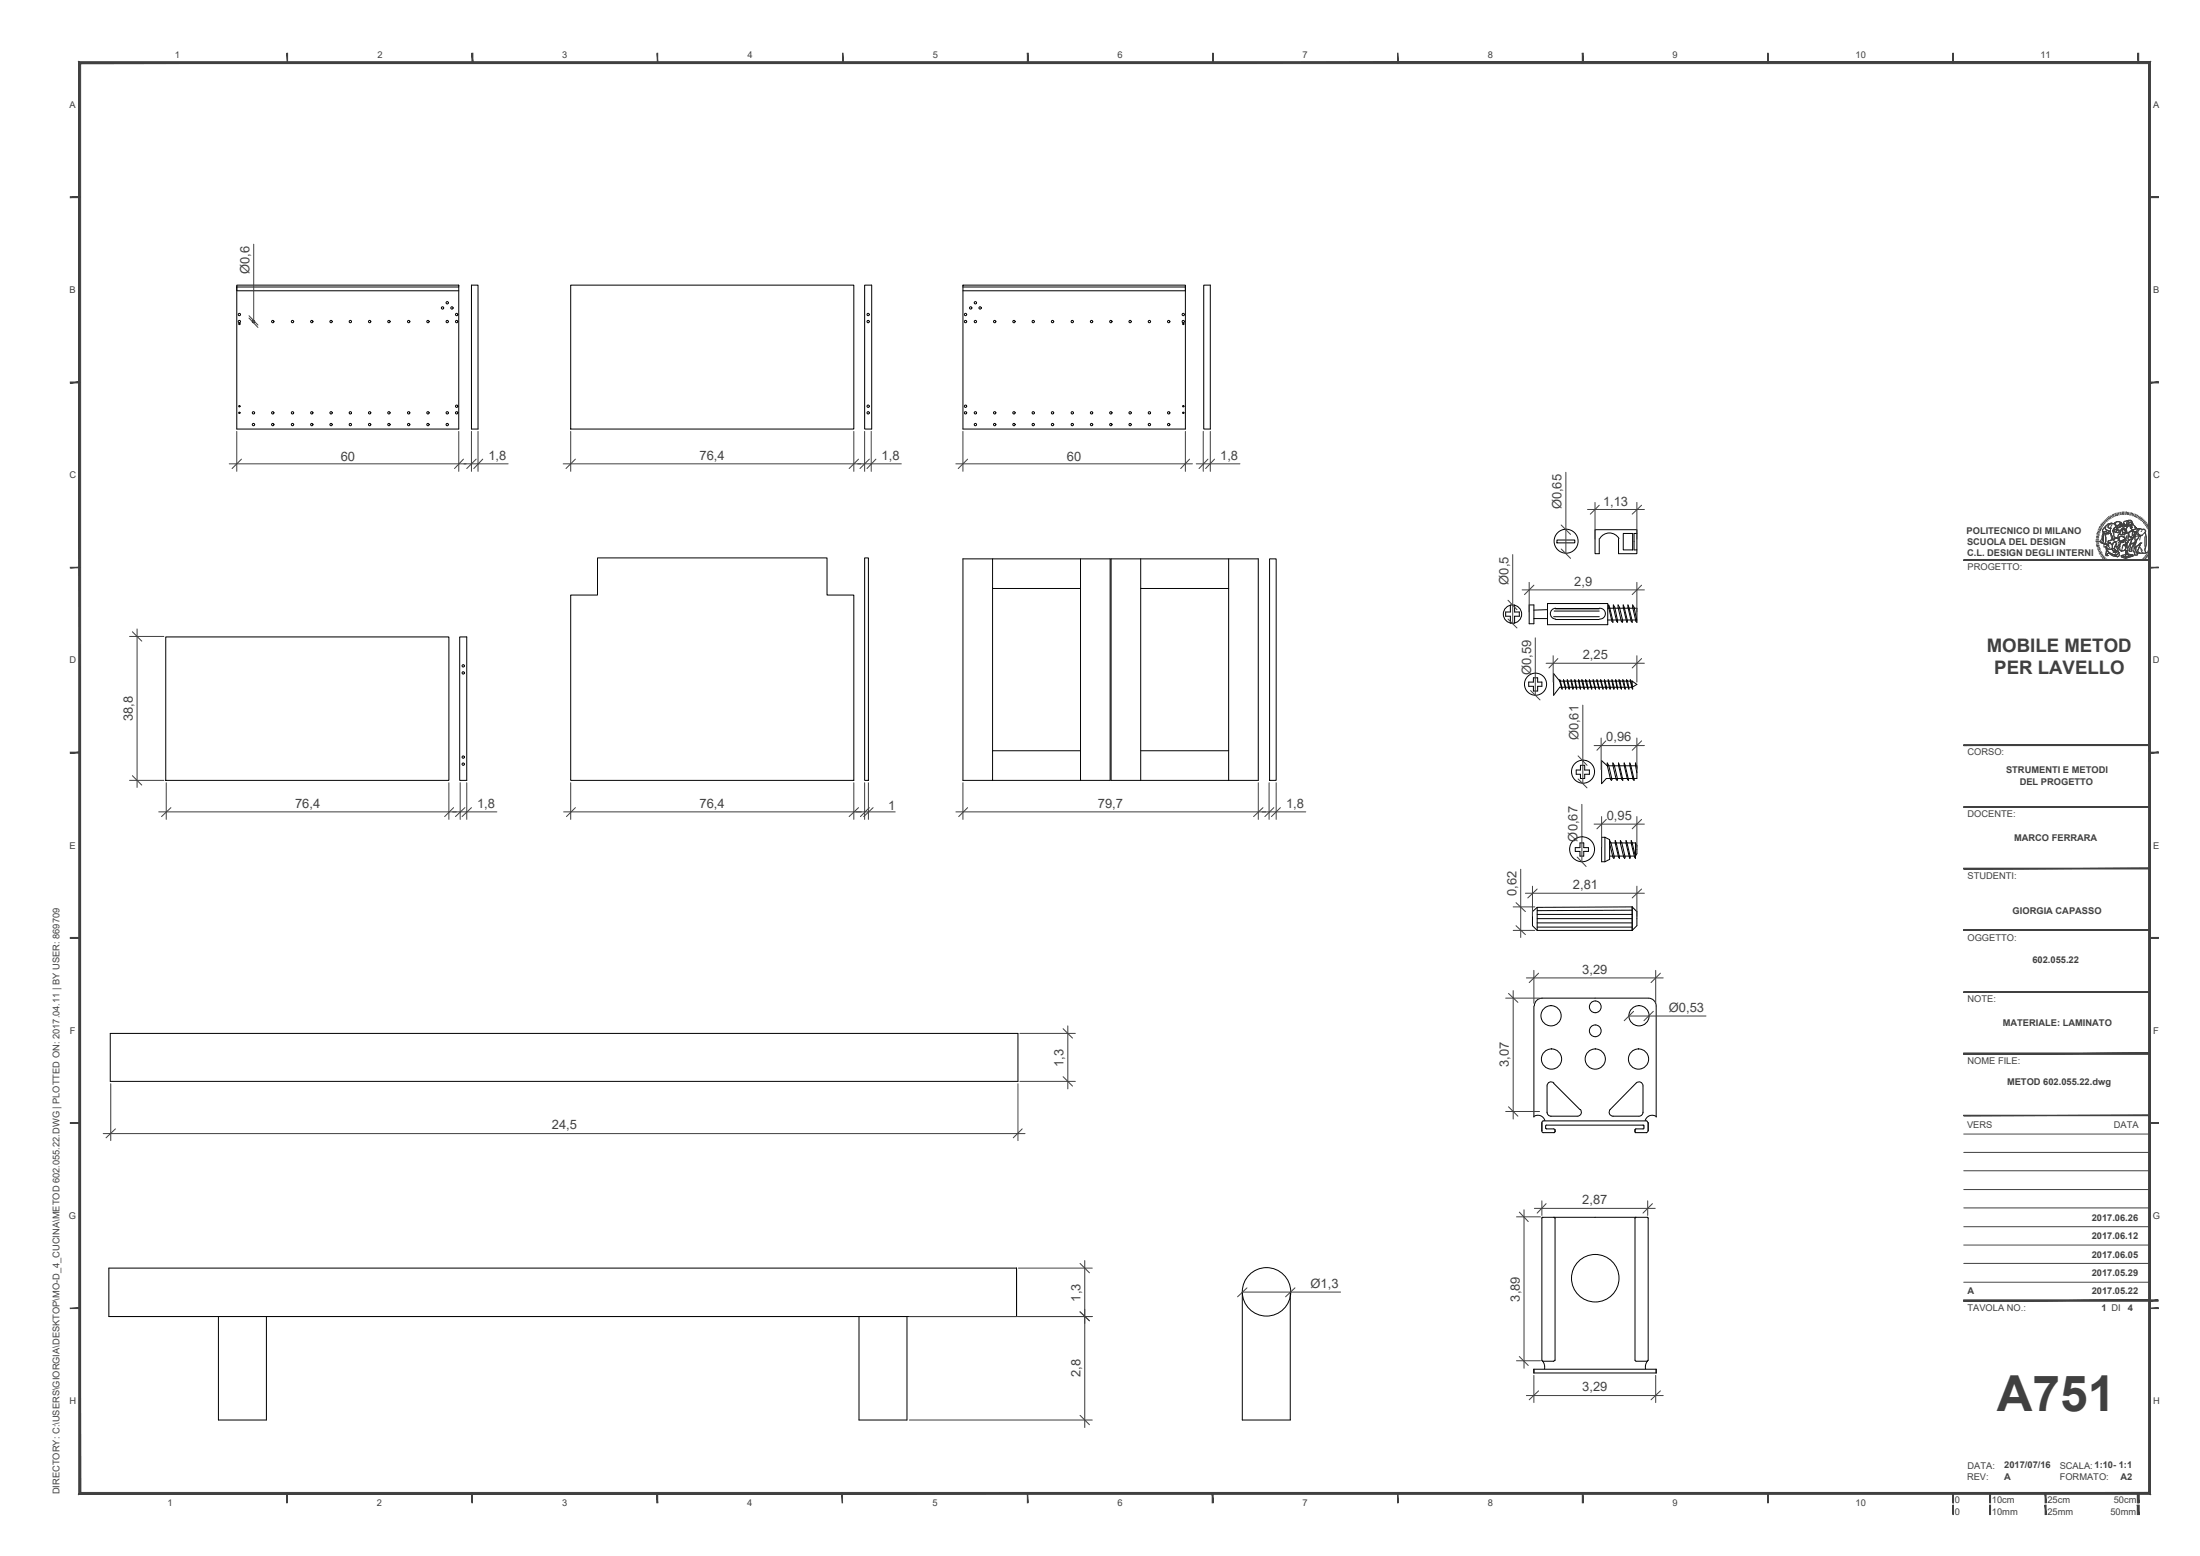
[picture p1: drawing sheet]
<svg xmlns="http://www.w3.org/2000/svg" width="594mm" height="420mm" viewBox="0 0 594 420" stroke-linecap="round" stroke-linejoin="round" font-family="sans-serif">
<!-- layer: 0 -->
<g fill="none" stroke="#000" stroke-width=".27">
<path d="M63.9 77h60v38.9h-60zM63.9 77.5h60M63.9 78.5h60M63.9 77.2v1.2M123.9 77v.2M127.3 77h1.8v38.9h-1.8zM154.1 77h76.5v38.9h-76.5zM233.5 77h1.9v38.9h-1.9zM260 77h60.1v38.9h-60.1zM260 77.5h60.1M260 78.5h60.1M260 77v.2"/>
<path d="M320.1 77.2v1.2M325 77h1.8v38.9h-1.8zM161.3 150.7h62v10h7.3v50h-76.5v-50h7.2zM233.5 150.7h1v60h-1zM260 150.9h39.8v59.8h-39.8zM268 158.9h23.8M268 150.9v59.8M291.8 150.9v59.8M300 150.9h39.8v59.8h-39.8zM308 158.9h23.8M308 150.9v59.8M331.8 150.9v59.8"/>
<path d="M342.8 150.9h1.8v59.8h-1.8zM44.8 172h76.4v38.7h-76.4zM124.1 172h1.9v38.7h-1.9zM268 202.7h23.8M308 202.7h23.8"/>
</g>
<!-- layer: costr -->
<g fill="none" stroke="#000" stroke-width=".27">
<path d="M29.8 279h245.1v13h-245.1zM29.4 342.4h245.1v13.1h-245.1zM59 355.5v27.9h12.9v-27.9M232 355.5v27.9h12.9v-27.9M335.5 348.9v34.5h12.9v-34.5"/>
<circle cx="64.6" cy="86.8" r=".32"/>
<circle cx="64.6" cy="84.9" r=".32"/>
<circle cx="64.6" cy="87.5" r=".19"/>
<circle cx="68.4" cy="86.8" r=".32"/>
<circle cx="73.7" cy="86.8" r=".32"/>
<circle cx="79" cy="86.8" r=".32"/>
<circle cx="84.2" cy="86.8" r=".32"/>
<circle cx="89.4" cy="86.8" r=".32"/>
<circle cx="94.6" cy="86.8" r=".32"/>
<circle cx="99.8" cy="86.8" r=".32"/>
<circle cx="105" cy="86.8" r=".32"/>
<circle cx="110.4" cy="86.8" r=".32"/>
<circle cx="115.6" cy="86.8" r=".32"/>
<circle cx="119.5" cy="83.1" r=".32"/>
<circle cx="120.8" cy="81.8" r=".32"/>
<circle cx="120.8" cy="86.8" r=".32"/>
<circle cx="122" cy="83.1" r=".32"/>
<circle cx="123.3" cy="86.8" r=".32"/>
<circle cx="123.3" cy="84.9" r=".32"/>
<circle cx="234.4" cy="86.8" r=".32"/>
<circle cx="234.4" cy="84.9" r=".32"/>
<circle cx="260.7" cy="86.8" r=".32"/>
<circle cx="260.7" cy="84.9" r=".32"/>
<circle cx="262.1" cy="83.1" r=".32"/>
<circle cx="263.4" cy="81.8" r=".32"/>
<circle cx="263.4" cy="86.8" r=".32"/>
<circle cx="264.7" cy="83.1" r=".32"/>
<circle cx="268.6" cy="86.8" r=".32"/>
<circle cx="273.8" cy="86.8" r=".32"/>
<circle cx="279" cy="86.8" r=".32"/>
<circle cx="284.2" cy="86.8" r=".32"/>
<circle cx="289.6" cy="86.8" r=".32"/>
<circle cx="294.8" cy="86.8" r=".32"/>
<circle cx="300" cy="86.8" r=".32"/>
<circle cx="305.2" cy="86.8" r=".32"/>
<circle cx="310.4" cy="86.8" r=".32"/>
<circle cx="315.6" cy="86.8" r=".32"/>
<circle cx="319.5" cy="86.8" r=".32"/>
<circle cx="319.5" cy="84.9" r=".32"/>
<circle cx="319.5" cy="87.5" r=".19"/>
<circle cx="64.6" cy="109.7" r=".19"/>
<circle cx="64.6" cy="111.5" r=".19"/>
<circle cx="68.4" cy="114.6" r=".32"/>
<circle cx="68.4" cy="111.5" r=".32"/>
<circle cx="73.7" cy="111.5" r=".32"/>
<circle cx="73.7" cy="114.6" r=".32"/>
<circle cx="79" cy="114.6" r=".32"/>
<circle cx="79" cy="111.5" r=".32"/>
<circle cx="84.2" cy="111.5" r=".32"/>
<circle cx="84.2" cy="114.6" r=".32"/>
<circle cx="89.4" cy="114.6" r=".32"/>
<circle cx="89.4" cy="111.5" r=".32"/>
<circle cx="94.6" cy="111.5" r=".32"/>
<circle cx="94.6" cy="114.6" r=".32"/>
<circle cx="99.8" cy="114.6" r=".32"/>
<circle cx="99.8" cy="111.5" r=".32"/>
<circle cx="105" cy="111.5" r=".32"/>
<circle cx="105" cy="114.6" r=".32"/>
<circle cx="110.4" cy="111.5" r=".32"/>
<circle cx="110.4" cy="114.6" r=".32"/>
<circle cx="115.6" cy="111.5" r=".32"/>
<circle cx="115.6" cy="114.6" r=".32"/>
<circle cx="120.8" cy="114.6" r=".32"/>
<circle cx="120.8" cy="111.5" r=".32"/>
<circle cx="123.3" cy="111.5" r=".32"/>
<circle cx="123.3" cy="109.7" r=".32"/>
<circle cx="234.4" cy="111.5" r=".32"/>
<circle cx="234.4" cy="109.7" r=".32"/>
<circle cx="260.7" cy="109.7" r=".32"/>
<circle cx="260.7" cy="111.5" r=".32"/>
<circle cx="263.4" cy="114.6" r=".32"/>
<circle cx="263.4" cy="111.5" r=".32"/>
<circle cx="268.6" cy="114.6" r=".32"/>
<circle cx="268.6" cy="111.5" r=".32"/>
<circle cx="273.8" cy="114.6" r=".32"/>
<circle cx="273.8" cy="111.5" r=".32"/>
<circle cx="279" cy="114.6" r=".32"/>
<circle cx="279" cy="111.5" r=".32"/>
<circle cx="284.2" cy="114.6" r=".32"/>
<circle cx="284.2" cy="111.5" r=".32"/>
<circle cx="289.6" cy="114.6" r=".32"/>
<circle cx="289.6" cy="111.5" r=".32"/>
<circle cx="294.8" cy="111.5" r=".32"/>
<circle cx="294.8" cy="114.6" r=".32"/>
<circle cx="300" cy="114.6" r=".32"/>
<circle cx="300" cy="111.5" r=".32"/>
<circle cx="305.2" cy="114.6" r=".32"/>
<circle cx="305.2" cy="111.5" r=".32"/>
<circle cx="310.4" cy="114.6" r=".32"/>
<circle cx="310.4" cy="111.5" r=".32"/>
<circle cx="315.6" cy="114.6" r=".32"/>
<circle cx="315.6" cy="111.5" r=".32"/>
<circle cx="319.5" cy="109.7" r=".19"/>
<circle cx="319.5" cy="111.5" r=".19"/>
<circle cx="125.1" cy="179.8" r=".32"/>
<circle cx="125.1" cy="181.7" r=".32"/>
<circle cx="125.1" cy="206.3" r=".32"/>
<circle cx="125.1" cy="204.4" r=".32"/>
<circle cx="342" cy="348.8" r="6.5"/>
</g>
<!-- layer: viti -->
<g fill="none" stroke="#000" stroke-width=".27">
<path d="M420.4 145.8h4.9v.8h-4.9zM431.9 145.4v4.1h-1.2v-6.5h11.3v6.5h-4.9v-4.1M432 145.4a2.98 2.98 0 0 1 5.2 0M438.3 144h2.6v4.5h-2.6zM442 144h-.7v4.5h.7M407.9 163.4v1.9h-1.3v1.1h1.3v1.9M409 163.4v1.9h1.3v1.1h-1.3v1.9M412.9 163.4h1.3v5h-1.3zM414.2 167h3.7M417.9 163h16.2v5.7h-16.2zM417.9 164.6l-3.7 .1M419.5 166.5h12.4"/>
<path d="M419.7 165h12.2M420 167.3h11.9M420 164.4h11.9M420.1 164.2a1.46 1.46 0 0 0-1.5 1.5 1.46 1.46 0 0 0 1.5 1.5M431.8 164.3a1.46 1.46 0 0 1 1.7 1.3 1.46 1.46 0 0 1-1.6 1.6M434.1 164.2h7.9v3.2h-7.9M434.4 163.4l1.1 4.6-.2-.2zM435.7 163.4l.3 .6 .8 4-.2-.2zM436.9 163.4l.4 .6 .9 3.7-.1 .3-.3-.2zM438.3 163.4l1.2 4.3-.2 .3zM439.6 163.4l1.1 4.6-.2-.2zM440.9 163.4l.4 .6 .7 4-.2-.2z"/>
<path d="M412.8 184.2h1.3v-1.2h1.1v1.2h1.2v1.1h-1.2v1.3h-1.1v-1.3h-1.3zM421.2 183.9l-1.7-2v5.8l1.7-2.1h19.5M421.2 183.9h19.5M421.2 183.5l.6 2.6zM422.2 183.5l.6 2.3-.1 .3zM423.2 183.5l.7 2.3-.2 .3zM424.2 183.5l.7 2.3-.2 .3zM425.3 183.5l.5 2.6zM426.3 183.5l.5 2.6zM427.2 183.5l.2 .3 .4 2.3zM428.2 183.5l.2 .3 .4 2.3zM429.2 183.5l.6 2.6z"/>
<path d="M430.2 183.5l.6 2.6zM431.2 183.5l.7 2.6zM432.2 183.5l.7 2.6zM433.3 183.5l.6 2.3-.1 .3zM434.3 183.5l.6 2.3-.1 .3zM435.3 183.5l.6 2.3-.1 .3zM436.3 183.5l.5 2.6zM437.2 183.5l.2 .3 .4 2.3zM438.2 183.5l.3 .3 .3 2.3zM439.2 183.5l.3 .3 .4 2.3zM440.2 183.5l.7 2.6zM440.7 183.9v1.7"/>
<path d="M440.7 183.9l1.3 .9-1.3 .8M426.8 206.7h1.1v1.2h1.3v1.2h-1.3v1.1h-1.1v-1.1h-1.2v-1.2h1.2zM432.5 205.4l1.5 1.4h8v3.4h-8.2l-1.3 1.4zM434 206l.4 .7 .9 3.8-.1 .2-.3-.2zM435.5 206l.4 .7 .9 3.8-.1 .2-.3-.2zM437.1 206l1.1 4.7-.2-.2zM438.6 206l1.1 4.7-.2-.2zM440.1 206l1.2 4.7-.3-.2zM442 207.4l-.4-1.4 .4 2.7M425.4 228.9h1.2v-1.3h1.1v1.3h1.2v1h-1.2v1.3h-1.1v-1.3h-1.2zM433.4 226.1h-.9v6.6h.9M433.4 226.1v6.6"/>
<path d="M433.4 226.1l1.3 .6v5.4l-1.3 .6M434.7 231.2h6.9M434.7 227.6h6.9M434.7 227l.3 .6 .9 3.8-.1 .4-.3-.4-.8-3.7M436.2 227l1.1 4.8-.2-.4-.9-3.7zM437.6 227l.4 .6 .8 3.8-.1 .4-.2-.4-.9-3.7zM439.1 227l1.1 4.4-.1 .4-1-4.1zM440.5 227l1.1 4.8-.2-.4-.9-3.7zM441.6 227.6l.4 .6v2.3l-.4 .7M441.6 227.6v3.6M415.1 251.2h25.6M415.1 250.3h25.6"/>
<path d="M415.1 249.2h25.6M415.1 248.1h25.6M415.1 246.9h25.6M415.1 245l-1.3 1.2v3.8l1.3 1.2M415.1 245v6.2M440.7 244.9l-25.6 .1M440.7 245.8l-25.6 .1M440.7 244.9v6.3M440.7 244.9l1.3 1.3v3.8l-1.3 1.2"/>
<circle cx="422.9" cy="146.1" r="3.2"/>
<circle cx="408.4" cy="165.8" r="2.48"/>
<circle cx="414.6" cy="184.7" r="2.98"/>
<circle cx="427.5" cy="208.4" r="3.1"/>
<circle cx="427.2" cy="229.3" r="3.4"/>
</g>
<!-- layer: meccanismi -->
<g fill="none" stroke="#000" stroke-width=".27">
<path d="M414.2 271.7v30M445.1 269.5h-28.7a2.1 2.1 0 0 0-2.1 2.1M445.1 269.5a2.1 2.1 0 0 1 2.1 2.1M447.2 271.7v30M417.8 293.3v7.1M419.5 292.5l7.1 7.1M419.6 292.4a1.08 1.08 0 0 0-1.2-.2 1.08 1.08 0 0 0-.6 1M426.7 299.6a1.08 1.08 0 0 1 .2 1.1 1.08 1.08 0 0 1-.9 .7M434.8 299.6a1.08 1.08 0 0 0-.2 1.1 1.08 1.08 0 0 0 1 .7M441.8 292.5l-7 7.1M441.8 292.4a1.08 1.08 0 0 1 1.2-.2 1.08 1.08 0 0 1 .7 1M443.7 293.3v7.1"/>
<path d="M414.2 301.5a1.97 1.97 0 0 1 3 1.1M416.5 302.8l28.2-.1 .4 .5v2.1l-.4 .5-3.2-.1 .1-.9h2.2l.1-1h-26.4v1h2.2l.2 .3v.5l-.1 .2h-3.2l-.2-.2zM417.8 300.3a1.08 1.08 0 0 0 1 1.1M418.8 301.4h7.1M435.5 301.4h7M443.7 300.3a1.08 1.08 0 0 1-1.1 1.1M447.2 301.5a1.97 1.97 0 0 0-2.9 1.1M419.5 328.7h.3l.1 .3v38.3l-.4 .3-3.1-.2v-38.7h28.5l.2 38.6-.3 .3h-3l-.3-.3v-38.5l.3-.1M414.2 369.7h33v1h-33zM416.6 367.5l.5 1.3v.9M444.9 367.5l-.6 1.3 .1 .9"/>
<circle cx="418.8" cy="274.3" r="2.73"/>
<circle cx="430.8" cy="271.9" r="1.59"/>
<circle cx="430.8" cy="278.3" r="1.59"/>
<circle cx="442.6" cy="274.3" r="2.73"/>
<circle cx="419" cy="286" r="2.73"/>
<circle cx="430.8" cy="286" r="2.73"/>
<circle cx="442.5" cy="286" r="2.73"/>
<circle cx="430.8" cy="345.2" r="6.4"/>
</g>
<!-- layer: G-ANNO-LOGO -->
<g fill="none" stroke="#404040" stroke-width=".27">
<path d="M568.9 140l.4 .5M569.1 139.7l.4 .5M569.4 139.5l.4 .6M569.8 139.3l.2 .7M570 139.2l.4 .5M570.4 139l.3 .6M570.7 138.8l.2 .7M571 138.7l.3 .6M571.3 138.6l.3 .6M571.7 138.5l.1 .7M572.1 138.5l.1 .6M572.4 138.3l.2 .7"/>
<path d="M572.7 138.3l.1 .7M573.1 138.2l.1 .8M573.5 138.2v.8M573.8 138.2v.8M574.2 138.2l-.1 .8M574.5 138.3v.7M574.9 138.3l-.2 .7M575.2 138.5l-.1 .6M575.6 138.5l-.2 .6M575.9 138.6l-.2 .6M576.3 138.7l-.3 .6M576.6 138.8l-.2 .7"/>
<path d="M576.9 139l-.3 .6M577.3 139.1l-.4 .6M577.5 139.3l-.2 .6M577.9 139.5l-.4 .6M578.2 139.7l-.4 .5M578.4 139.9l-.4 .6M566 145.8h.7M566 146.2h.7M566.1 144.8l.6 .1M566.1 145.2h.6M566.1 145.6h.6M566.1 146.6h.6"/>
<path d="M566.2 144l.7 .3M566.2 144.4l.7 .2M566.3 143.8l.7 .1M566.5 143.4l.6 .3M566.6 143l.6 .3M566.7 142.8l.7 .2M566.7 146.8l-.6 .2M566.9 142.4l.6 .4M566.9 147.2l-.8 .1M566.9 147.5l-.7 .1M567 142.1l.6 .3M567 147.9l-.7 .1"/>
<path d="M567.1 148.1l-.6 .3M567.1 148.4l-.5 .2M567.2 141.8l.5 .3M567.2 148.7l-.5 .3M567.4 146.6h.1M567.4 141.5l.6 .4M567.5 149l-.6 .4M567.6 141.3l.5 .3M567.6 149.3l-.6 .3M567.7 149.6l-.5 .3M567.9 143.5h.1M567.9 143.5l.1 .4"/>
<path d="M567.9 141l.5 .4M567.9 149.9l-.5 .4M568 143.9l-.1-.4h.7a.8 .8 0 0 0 1.3-.1v.6M568 143.9l.1 .1M568.1 144h1.8M568.1 144h.1M568.1 144l-.1-.1-.3 .3-.1 .6a1.49 1.49 0 0 1-.6 1.4l.7 .5M568.1 144l-.4 .8v1.2l-.3 .6M568.1 146.8h.1M568.1 146.8l.4 .2M568.1 140.7l.4 .4M568.1 150.1l-.5 .4"/>
<path d="M568.3 142.4l.2-.1a.76 .76 0 0 0 .9 1l.4 .1a.67 .67 0 0 1-1.2 .1l-.5 .2a.59 .59 0 0 1-.4-.7 .59 .59 0 0 1 .6-.5zM568.4 144h.4l-.3 .7 .1 2.1-.2 .2a.44 .44 0 0 1-.5-.3 .44 .44 0 0 1 .1-.5 2.29 2.29 0 0 1 .3-2zM568.4 144h.1M568.4 144a2.01 2.01 0 0 0-.4 2.1l-.3 .6 .4 .1M568.4 140.5l.4 .4M568.4 150.4l-.7 .4M568.5 142.3h.1M568.5 147.6l.3 .4M568.5 147.6h.1M568.5 150.7l-.5 .3M568.6 146.8l.5 .3M568.6 146.8h.1"/>
<path d="M568.6 147.6l.2 .4M568.6 140.2l.4 .5M568.8 150h.2M568.8 150h.1M568.8 148l.2 .2 1 .2 .4-.3 .4 1M568.8 148l.1 .6M568.8 148h.1M568.8 148l.2 .2 1 .2 .4-.3M568.8 144.2l-.3 .5 .1 2.1M568.8 150.9l-.5 .4M568.9 148.6l-.3 .8 .2 .6M568.9 148.6h.1"/>
<path d="M568.9 148.6l.6 .7 1.5 .6M568.9 148.6l.6 .7 2.1 .8M569 150h.1M569 151l-.5 .5M569.1 147.1h.1M569.1 147.1l.2 .2M569.1 147.1l-.2-.1a.5 .5 0 0 0-.7 0 .5 .5 0 0 0 .1 .7h.1a.67 .67 0 0 1 1-.2l.4 .5M569.3 147.3l-.8 .3M569.3 147.3h.1M569.3 151.3l-.5 .5M569.4 146.7h.1M569.4 146.7l-.3 .4"/>
<path d="M569.5 151.5l-.4 .5M569.7 146.5l.7 .7 .1-.2a.54 .54 0 0 1 .5-.5 .54 .54 0 0 1 .6 .2v.4h-.3l-.1 .4M569.7 146.5h.1M569.7 146.5l-.3 .2M569.7 146.5l-.6 .6M569.7 146.5l.7 .6v1M569.7 146.5l.7 .6M569.8 151.7l-.4 .6M569.9 142.6a2.62 2.62 0 0 0 .5 2.3l.1 .8M569.9 142.6h.1M569.9 144h-1.1l-.2 .3v2.5M569.9 144h.1"/>
<path d="M569.9 144l.6 1.3a.68 .68 0 0 1-.8 .7 .43 .43 0 0 0-.4 .2 .43 .43 0 0 0 .1 .5M570 144.4l.3 1.4M570 151.9l-.3 .5M570.3 141.6a3.3 3.3 0 0 0 .2 3.6 .37 .37 0 0 0-.1 .5 .37 .37 0 0 0 .5 .1v-.4M570.3 152l-.3 .6M570.4 148.1a1.7 1.7 0 0 1 .5-1.6 .42 .42 0 0 1 .5 .1 .42 .42 0 0 1 0 .5l-.6 1.1h.2l.7 .7M570.4 148.1l.4 1M570.4 148.1h.1M570.4 145.7l-.5 .3a.46 .46 0 0 0-.6 .1 .46 .46 0 0 0 .1 .6M570.5 145.7l-.6 .3a.46 .46 0 0 0-.6 .1 .46 .46 0 0 0 .1 .6M570.5 145.7h.1M570.5 143.3h.1"/>
<path d="M570.5 141.4a.87 .87 0 0 0-.9 .2 .87 .87 0 0 0-.2 .9l.5 .1M570.5 141.4h.1M570.5 141.4a.71 .71 0 0 1 .8 .6 .71 .71 0 0 1-.5 .8l-.3 .5M570.5 143.3l.3 1.4 .6 .6M570.5 141.4h-.1a1.77 1.77 0 0 0-1.8 .6l-.1 .1a.81 .81 0 0 0 .1 .9 .81 .81 0 0 0 .8 .3l.4 .2 .1-.1v-.8M570.5 141.4h-.1a1.77 1.77 0 0 0-1.8 .6 .77 .77 0 0 0-.1 .9 .77 .77 0 0 0 .9 .4l.4 .1a.67 .67 0 0 1-1.2 .1l-.5 .2-.2-.3a.45 .45 0 0 1-.1-.4 .45 .45 0 0 1 .3-.4l.4-.3M570.7 152.2l-.4 .6M570.8 149.1h.1M570.8 143.2l.4 .6h.5M570.9 141.4a1.3 1.3 0 0 1 2.2 .1l-.3 .3-.4-.3M570.9 141.4l.3 .4 .6 .1M570.9 141.4h.1"/>
<path d="M570.9 145.4v.4l-.4-.1M570.9 145.4h.1M570.9 152.3l-.2 .6M571 149h.1M571 149l-.2 .1M571 149.9h.1M571 148.7l.2 .6M571 148.7h.1M571 148.7l.4 .6-.1-.6 .4 .2M571 141.3l-.1 .1M571 141.3h.1M571 141.3a1.16 1.16 0 0 1 2 .2l-.2 .3-.4-.3-.1 .1"/>
<path d="M571 149l.2 .3M571.2 142.4h.1M571.2 145.3l-.3 .1M571.2 145.3h.1M571.2 145.3h.2M571.2 147.5l.4 .1M571.2 147.5h.1M571.2 149.3h.1M571.2 142.4l-.4 .2-.3 .7M571.2 147.5l-.4 .7h.2l.7 .7M571.2 152.4l-.3 .7M571.4 145.3h.1"/>
<path d="M571.4 145.3l.7 .3M571.4 149.1h.1M571.4 149.1l-.4-.4 .2 .6M571.6 143.2l.8 .1h-.2a.43 .43 0 0 1-.2 .5 .43 .43 0 0 1-.6-.1zM571.6 142.9l-.8 .3v.2l.4 .4h.5M571.6 142.9h.1M571.6 142.9l.2 .3M571.6 147.6h.1M571.6 142.9l-1.1 .4M571.6 147.6l.5 1.7M571.6 152.6l-.3 .6M571.7 143.8h.1"/>
<path d="M571.7 148.9h.1M571.7 148.9l-.4-.2 .1 .4M571.7 142.6h.1M571.7 142.6l-.1 .3M571.7 142.3l.1 .1-.4 .4M571.7 146.2l-.8 .1M571.8 141.9h.1M571.8 143.2h.1M571.8 143.2h-.2l-.2 .2v.3l.3 .1M571.8 141.9l-.6-.1v.6M571.8 142.3l-.6 .1M571.8 142.3h.1"/>
<path d="M571.8 142.3l-.1 .3M571.8 143.3h.1M571.8 145.8l.8 .5M571.8 152.7l-.1 .6M571.9 143.2h.1M571.9 143.2l-.1 .1M571.9 146.3l.3 .3-.1 .6M572.1 145.2l.5-.4 1.1 .4a.32 .32 0 0 1 .3 .3 .32 .32 0 0 1-.3 .3l-.2-.1-1.1 .6zM572.1 145.6h.1M572.1 145.6l.3 .6M572.1 147.2h.1M572.1 147.2l-.5 .4"/>
<path d="M572.1 149.3a.9 .9 0 0 1-1.1 .6M572.1 149.3h.1M572.1 149.3a.64 .64 0 0 1 0 .8 .64 .64 0 0 1-.8 .2l-1.1-.4a.68 .68 0 0 0-.6-.5 .68 .68 0 0 0-.7 .4l.2 .1-.1 .1M572.1 148.1l.7 .6M572.1 145.2v.4M572.1 145.2h.1M572.1 145.2h.1a.92 .92 0 0 1 .9-.4 .92 .92 0 0 1 .7 .6v.4l-.3-.1-1.1 .5M572.1 145.6l.1 .1a.95 .95 0 0 1 0 1.5M572.2 152.7l-.3 .6M572.2 142.3h.1M572.3 147.6l-.2 .5 .7 .8 1.2-.3M572.3 147.6h.1"/>
<path d="M572.3 141.6h.1M572.3 141.6l-.5 .3M572.3 147.5l.1 1M572.3 144.2l-.4 .4v.8M572.3 141.6l-.2 .3-.8-.1M572.3 141.8l.3 .1M572.4 146.2l.6 .4 .3-.3M572.4 141.5h.1M572.4 141.5l.4 .1M572.4 142.3h.1M572.4 142.3l-.2 .2-.4-.2-.6 .1M572.4 146.2h.1"/>
<path d="M572.4 146.2l.2 .4M572.4 141.9h.1M572.4 147l-.2 1-.4 .4M572.4 152.8l-.1 .6M572.4 141.5l-.1 .1M572.6 146.5l-.3 1.1M572.6 146.6h.1M572.6 146.6l-.3 .6h-.2M572.6 146.2l.2 .3 .5-.2M572.6 146.3h.1M572.7 141.8h.1M572.7 141.8l-.3 .5"/>
<path d="M572.7 141.6v.4l-.3 .3M572.8 150l1.3-.2a2.32 2.32 0 0 1 1.9 .1l-2 .5zM572.8 150l1.2 .4v.3M572.8 150v.4l1.2 .3M572.8 150h.1M572.8 141.6h.1M572.8 152.8l-.1 .6M572.8 141.6l-.1 .2M573 146.1l-.6 .1 .4 .3 .5-.2M573 146.1h.1M573 146.1l.6-.4-.3 .6M573 142.1a.41 .41 0 0 0 .3 .3 .41 .41 0 0 0 .4-.3"/>
<path d="M573 142.1h.1M573.1 142.8h.1a.88 .88 0 0 1 .8 .6 .88 .88 0 0 1-.3 .9h-.5l-.2-1.1zM573.1 152.8v.8M573.2 143.8h.1M573.2 141.9l.4 .1M573.2 141.9h.1M573.2 147.2l-.4 1.7 1.2-.3M573.2 146l.3 .1M573.2 146.3h.1M573.3 146.3h.1M573.3 146.1h.1M573.3 143h.1"/>
<path d="M573.3 146.2v.1M573.5 141.5l.5 .3v.3M573.5 141.5h.1M573.5 141.9h.1M573.5 141.9h.2v.2M573.5 141.5l-.3 .1v.3M573.5 143l-.3 .2M573.5 152.9v.7M573.5 141.9l.1 .1M573.6 147.1h.1M573.6 147.1v.2h.5l-.1 .4 .2-.2M573.6 142h-.9l.3 .1"/>
<path d="M573.6 142h.1M573.6 142h-.9l.3 .1a.41 .41 0 0 0 .3 .3 .41 .41 0 0 0 .4-.3M573.6 147.1v.2h.4M573.6 145.8l-.3 .5M573.6 142.9l.2 .1-.1 .3M573.6 144.3v.8M573.7 142.1h.1M573.7 142.1h.3M573.7 142.8l.4 .4v.3a.28 .28 0 0 1 .1 .4 .28 .28 0 0 1-.4 .1v-.2M573.7 142.8h.1M573.7 142.8a.79 .79 0 0 0-.8 0 .79 .79 0 0 0-.3 .9l-.3 .3 .1 .2a.43 .43 0 0 0 .6 .2 .43 .43 0 0 0 .2-.6M573.7 152.9v.7"/>
<path d="M573.7 143.4h.1M573.8 144l-.1 .3-1.4-.1a1.16 1.16 0 0 0-.2 1.4l.5-.8h.6l.5 .3 .3 .6-.4 .1-.3 .5M573.8 144h.1M573.8 144h.3M573.8 143.2v.8M573.8 143.2h.1M573.8 143.2l-.2-.3a.37 .37 0 0 0-.6-.1 .37 .37 0 0 0 .1 .6l.1 .4M573.8 143.2l.2 .5h-.8M573.8 143l-.2-.1a.37 .37 0 0 0-.6-.1 .37 .37 0 0 0 .1 .6l.1 .4M573.8 144l-.1 .3h-.5M574 148.6h.1M574 150.4l2-.5v.2l-2 .7z"/>
<path d="M574 150.5h.1M574 143.2l.1 .2M574 143.2h.1M574 142.1l.1-.1a.76 .76 0 0 1 0 1.2h-.1M574 142.1h.1M574 150.7h.1M574 147v.7l.2-.2M574 149.8l.9-.2 1.1 .3-2 .5-1.2-.4v.4l1.2 .4 2-.7v-.2M574 149.8h.1M574 142.1l.1-.1a.76 .76 0 0 1 0 1.2v.1M574 150.4v.3M574 149.8l-1.2 .2"/>
<path d="M574.1 144h.1M574.1 146.6h.1M574.1 146.6l-.3 .6-.2-.1M574.1 149.3h.1M574.1 143.4v.3M574.1 143.4h.1M574.1 143.4a.71 .71 0 0 0-.6-.6 .71 .71 0 0 0-.8 .5l-.4 .9 .8 .2 .1-.6M574.1 143.4v.6M574.1 152.8v.8M574.1 141.6l.1 .4M574.2 147.5h.1M574.2 147.5l-.4 .9 .2 .2"/>
<path d="M574.2 147l-.1 .2M574.2 144.7l-.1 1.3M574.2 143.9l.5 .1M574.4 148.6l.2 1.2-.2-.7-.4 .7zM574.4 145.8l-.4 .3v.5M574.4 148.6l.3 1.4-.3-.9-.4 1zM574.4 152.8l.1 .8M574.5 146.5h.1M574.5 146.5l-.4 .1M574.5 148.7h.1M574.5 148.7l-.1-.1-.3 .7M574.5 146.5l-.3 1"/>
<path d="M574.5 144.7l-.4 .9M574.6 140.7l-.4 .7 .3 .7-.1 .2 .2-.2v-.3M574.6 140.7h.1M574.6 140.7a.62 .62 0 0 1 .7-.2 .62 .62 0 0 1 .4 .6v.4M574.6 141.8a.51 .51 0 0 1 .6-.7l.2-.1 .2 .3-.2 .6M574.6 141.8h.1M574.6 141.8l.1 .2 .7-.1M574.6 140.7h-.6a.53 .53 0 0 0-.5 .8M574.6 141.8a.65 .65 0 0 1 .6-.8l.4 .3-.2 .6M574.7 143.8l-.6-.1v.3M574.7 143.8h.1M574.7 143.8v.5"/>
<path d="M574.7 144.3h.1M574.7 144.3l.2 .5M574.7 143.8a1.53 1.53 0 0 1 2.2 .1l-.1 .5-.5 .5a.56 .56 0 0 1-.9 .3l-.7-.6zM574.7 152.8l.2 .6M574.9 144.8h.1M574.9 144.8l-.3 .4 .3 .6M574.9 145.8h.1M574.9 145.8l-.4 .7M574.9 145.8l-.3 .3-.8 2.3 .3 .9M574.9 141.5h.1M574.9 144.8l-.3 .4 .1 .6 1.2-.2 .2-.5M575 141.8l-.1 .1"/>
<path d="M575.1 152.8l.1 .6M575.2 147h.1M575.2 146.8l.9-.1-.6 1.7 .2 .3-.1 .2-.6-.2zM575.2 141.6l.3 .2M575.4 146.7h.1M575.4 146.7h.7M575.4 142.5h.1M575.4 141.9v.6M575.4 141.9h.1M575.4 152.7l.1 .6M575.4 146.7l-.2 .3M575.4 144.9h.3"/>
<path d="M575.4 141.6v.2M575.5 142.4h.1M575.5 142.4l.4 .8M575.5 142.4l-.1 .1M575.6 143.4h.3M575.6 143.4h.1M575.6 145.7l-.4 1.1 .9-.1M575.6 145.7h.1M575.6 145.7l-.7 .1M575.6 145.7l-.4 1.3-.7 1v.7M575.6 143.4h-.4l-.5 .4M575.6 152.6l.3 .6"/>
<path d="M575.7 141.5l-.2 .9M575.7 141.5h.1M575.7 141.5h.3l.6 .6v.4M575.7 145.2h.1M575.9 143.4l.7 .1 .2 .3M575.9 143.4h.1M575.9 143.2h.1M575.9 143.2l-.3 .2M575.9 144.3l-.2 .4 .7-.4M575.9 144.3h.1M576 152.4l.3 .8M576.1 145.1l-.5 .6"/>
<path d="M576.1 145.1h.1M576.1 146.7h.1M576.1 146.7l-.6 1.5 .2 .5-.1 .2-.6-.2 .2-1.7M576.3 152.4l.2 .7M576.4 149.6h.1M576.4 144.8l-.3 .3M576.4 144.8h.1M576.4 144.7h.1M576.4 144.7l.2 .1-.1 1.8M576.4 143.7a1.02 1.02 0 0 0-1.7 .3v.3M576.4 143.7h.1M576.4 143.7v.6"/>
<path d="M576.4 144.3h.1M576.4 142.4l.5 .4M576.4 144.6l-.1 .3M576.4 143.5h.2l.3 .4M576.4 144.7v.1M576.5 146.6h.1M576.5 146.6l-.4 .1M576.5 146.6a2.22 2.22 0 0 0-.1 2.7M576.5 148l-.1 .2 .2 .2M576.6 142.5h.1M576.6 142.5l.3 .3M576.6 144.8l-.1 1.8"/>
<path d="M576.6 152.3l.3 .5M576.8 147.7v.8l-.4 1.1M576.8 147.7h.1M576.8 143.8h.1M576.8 143.8l.1-.1a.97 .97 0 0 1 .6-.9 .97 .97 0 0 1 1 .2 .51 .51 0 0 1 .8 .2 .51 .51 0 0 1-.3 .7 1.14 1.14 0 0 1-1 .8 1.14 1.14 0 0 1-1.1-.8M576.9 142.8h.1M576.9 142.8l-1 .4M576.9 143.9l-.8 1.3-.7 .1v-.2a.78 .78 0 0 1-.6-1.1 .78 .78 0 0 1 1.2-.3l-.3 .5 .2 .1M576.9 145.6v.5M576.9 152l.2 .7M577 149.3h.1M577.1 151.9l.4 .7"/>
<path d="M577.3 144.7l-.9 .1M577.4 148.9l.5 .5M577.4 151.8l.4 .5M577.5 142.8h-.5a1.49 1.49 0 0 0-1.4 .6M577.5 142.8h.1M577.5 142.8l-.4 .2-.3 .8M577.5 142.8h-.7l-1.1 .4-.1 .2M577.8 144.7a6.9 6.9 0 0 0-1.4 3.2v.2l1.5-1.4M577.8 144.7h.1M577.8 142.9a.87 .87 0 0 0-.5 1.1 .87 .87 0 0 0 1 .6M577.8 147.7l.7 .9M577.8 151.5l.4 .7"/>
<path d="M577.9 146.7l-.9 2.6M577.9 146.7h.1M577.9 146.7l-1.1 1M577.9 146.7l-.5 1.7a.8 .8 0 0 0-.1 1.2l-.2 .3h-.7v-.3M577.9 146.7l-.5 1.7a.8 .8 0 0 0-.1 1.2l-.2 .3h-.7l.4-2.2M578 151.4l.4 .5M578 144.7l-.2 1.1M578.2 148.2l.2 .9 .4 .3M578.3 144.6l-.5 .1M578.3 144.6h.1M578.3 144.6a.88 .88 0 0 1-.9-.7 .88 .88 0 0 1 .4-1l.2-.1 .5 .2a.5 .5 0 0 1 .8 .1 .5 .5 0 0 1-.1 .7 7.5 7.5 0 0 1 0 4.8l.4 .7-.3 .1-2.3-.1M578.3 151.2l.4 .5"/>
<path d="M578.4 146.6l-.5 .1M578.4 151l.5 .4M578.4 143.3l-.2 .2M578.7 140.1l-.4 .5M578.7 150.8l.5 .4M578.9 140.4l-.4 .5M578.9 150.5l.5 .4M579.2 144.9l.1 3.3M579.2 140.6l-.4 .5M579.2 150.3l.5 .4M579.3 143.8l.3 1-.2 2.7a1.68 1.68 0 0 0 0 1.8h-2.3M579.3 150l.6 .4"/>
<path d="M579.4 140.9l-.5 .5M579.6 149.8l.5 .3M579.7 141.1l-.5 .5M579.7 149.5l.6 .3M579.8 149.1l.6 .4M579.9 141.5l-.6 .4M579.9 148.9l.7 .2M580.1 141.8l-.5 .3M580.1 148.6l.6 .3M580.2 148.2l.6 .3M580.3 142l-.6 .4M580.3 148l.7 .2"/>
<path d="M580.4 142.4l-.6 .2M580.4 147.6l.7 .3M580.6 142.6l-.5 .3M580.6 147.3l.6 .2M580.6 147l.6 .1M580.6 146.7l.7 .1M580.7 146.1l.6 .1M580.7 145.8h.6M580.7 145.4h.6M580.7 146.3l.6 .2M580.8 143l-.6 .3M581 143.7l-.7 .2"/>
<path d="M581 143.3l-.7 .2M581.1 144l-.7 .2M581.2 144.7l-.6 .1M581.2 144.4l-.6 .2M581.3 145.1l-.7 .1"/>
</g>
<!-- layer: G-ANNO-TTLB -->
<g fill="#fff" stroke="#fff" stroke-width=".27">
<path d="M555.3 151.2l30.7 4.3-5.8-4.3zM555.3 151.2l30.7 4.3h-30.7z"/>
<path d="M580.2 136.7h5.8l-5.8 14.5zM586 136.7l-5.8 14.5 5.8 4.3z"/>
</g>
<path d="M555.3 151.2h24.9v-14.5h5.8v18.8h-30.7z" fill="none" stroke="#fff" stroke-width=".27"/>
<g fill="#404040" stroke="#404040" stroke-width=".27">
<path d="M580.2 351.3h2.5v-.2zM580.2 351.1h2.5l-2.5 .2z"/>
<path d="M530.3 351.1v.2l49.9-.2zM530.3 351.3l49.9-.2v.2z"/>
<path d="M530.3 351.1v.2l49.9-.2zM530.3 351.3l49.9-.2v.2z"/>
<path d="M530.3 218l49.9-.2zM530.3 217.8h49.9z"/>
<path d="M530.3 234.6l49.9-.1zM530.3 234.5h49.9z"/>
<path d="M530.3 234.5h49.9zM530.3 234.6l49.9-.1z"/>
<path d="M530.3 251.1h49.9zM530.3 251.2l49.9-.1z"/>
<path d="M530.3 151.3l49.9-.1zM530.3 151.2h49.9z"/>
<path d="M530.3 251.1h49.9zM530.3 251.2l49.9-.1z"/>
<path d="M530.3 267.7v.3l49.9-.3zM530.3 268l49.9-.3v.3z"/>
<path d="M530.3 251.1h49.9zM530.3 251.2l49.9-.1z"/>
<path d="M530.3 251.1h49.9zM530.3 251.2l49.9-.1z"/>
<path d="M530.3 201.3h49.9v-.2zM530.3 201.1h49.9l-49.9 .2z"/>
<path d="M530.3 284.4v.2l49.9-.2zM530.3 284.6l49.9-.2v.2z"/>
<path d="M530.3 284.4v.2l49.9-.2zM530.3 284.6l49.9-.2v.2z"/>
<path d="M530.3 301.1h49.9zM530.3 301.3l49.9-.2z"/>
<path d="M580.2 351.3h2.5v-.2zM580.2 351.1h2.5l-2.5 .2z"/>
<path d="M427.3 14.4l.2 2.5v-2.5zM427.3 14.4l.2 2.5h-.2z"/>
<path d="M21.3 16.7l.5 386.3v-385.8zM21.3 16.7l.5 386.3-.5 .5zM21.8 403l-.5 .5 558.9-.5zM21.3 403.5l558.9-.5 .5 .5zM580.2 17.2v385.8l.5 .5zM580.2 17.2l.5-.5v386.8zM21.8 17.2h558.4l.5-.5zM21.3 16.7h559.4l-558.9 .5z"/>
<path d="M377.4 14.4l.1 2.5zM377.4 14.4l.1 2.5z"/>
<path d="M477.3 14.4l.1 2.5zM477.3 14.4l.1 2.5z"/>
<path d="M527.4 14.4l.1 2.5zM527.4 14.4l.1 2.5z"/>
<path d="M19 103.4h2.5v-.2zM19 103.2h2.5l-2.5 .2z"/>
<path d="M19 53.4h2.5v-.3zM19 53.1h2.5l-2.5 .3z"/>
<path d="M19 203.4h2.5v-.3zM19 203.1h2.5l-2.5 .3z"/>
<path d="M19 253.4h2.5v-.3zM19 253.1h2.5l-2.5 .3z"/>
<path d="M19 303.3l2.5-.1zM19 303.2h2.5z"/>
<path d="M19 353.3l2.5-.1zM19 353.2h2.5z"/>
<path d="M19 153.3l2.5-.1zM19 153.2h2.5z"/>
<path d="M327.5 14.4l.1 2.5zM327.5 14.4l.1 2.5z"/>
<path d="M277.4 14.4l.3 2.5v-2.5zM277.4 14.4l.3 2.5h-.3z"/>
<path d="M227.5 14.4l.1 2.5zM227.5 14.4l.1 2.5z"/>
<path d="M177.5 14.4l.1 2.5zM177.5 14.4l.1 2.5z"/>
<path d="M127.4 14.4l.3 2.5v-2.5zM127.4 14.4l.3 2.5h-.3z"/>
<path d="M77.5 14.4l.2 2.5zM77.5 14.4l.2 2.5z"/>
<path d="M427.3 403.3l.2 2.5v-2.5zM427.3 403.3l.2 2.5h-.2z"/>
<path d="M377.4 403.3l.1 2.5zM377.4 403.3l.1 2.5z"/>
<path d="M477.3 403.3l.1 2.5zM477.3 403.3l.1 2.5z"/>
<path d="M527.4 403.3l.1 2.5zM527.4 403.3l.1 2.5z"/>
<path d="M327.3 403.3l.3 2.5v-2.5zM327.3 403.3l.3 2.5h-.3z"/>
<path d="M277.4 403.3l.2 2.5zM277.4 403.3l.2 2.5z"/>
<path d="M227.4 403.3l.1 2.5zM227.4 403.3l.1 2.5z"/>
<path d="M177.3 403.3l.3 2.5v-2.5zM177.3 403.3l.3 2.5h-.3z"/>
<path d="M127.4 403.3l.2 2.5zM127.4 403.3l.2 2.5z"/>
<path d="M77.4 403.3l.1 2.5zM77.4 403.3l.1 2.5z"/>
<path d="M577.3 14.4l.2 2.5v-2.5zM577.3 14.4l.2 2.5h-.2z"/>
<path d="M577.3 403.3l.2 2.5v-2.5zM577.3 403.3l.2 2.5h-.2z"/>
<path d="M580.4 103.2v.2l2.5-.2zM580.4 103.4l2.5-.2v.2z"/>
<path d="M580.4 53.1v.3l2.5-.3zM580.4 53.4l2.5-.3v.3z"/>
<path d="M580.4 203.1v.3l2.5-.3zM580.4 203.4l2.5-.3v.3z"/>
<path d="M580.4 253.1v.3l2.5-.3zM580.4 253.4l2.5-.3v.3z"/>
<path d="M580.4 303.2h2.5zM580.4 303.3l2.5-.1z"/>
<path d="M580.4 353.2h2.5zM580.4 353.3l2.5-.1z"/>
<path d="M580.4 153.2h2.5zM580.4 153.3l2.5-.1z"/>
<path d="M527.4 403.3l.1 2.5zM527.4 403.3l.1 2.5z"/>
<path d="M537.3 403.3l.2 2.5v-2.5zM537.3 403.3l.2 2.5h-.2z"/>
<path d="M552.3 403.3l.2 2.5v-2.5zM552.3 403.3l.2 2.5h-.2z"/>
<path d="M577.1 403.3l.6 2.5v-2.5zM577.1 403.3l.6 2.5h-.6z"/>
<path d="M527.4 406.4l.1 2.6zM527.4 406.4l.1 2.6z"/>
<path d="M537.3 406.4l.2 2.6v-2.6zM537.3 406.4l.2 2.6h-.2z"/>
<path d="M552.3 406.4l.2 2.6v-2.6zM552.3 406.4l.2 2.6h-.2z"/>
<path d="M577.1 406.4l.6 2.6v-2.6zM577.1 406.4l.6 2.6h-.6z"/>
</g>
<path d="M530.3 316.1h49.9M530.3 311.2h49.9M530.3 306.2h49.9M530.3 336.2h49.9M530.3 331.2h49.9M530.3 326.2h49.9M530.3 321.2h49.9M530.3 346.2h49.9M530.3 341.2h49.9" fill="none" stroke="#404040" stroke-width=".27"/>
<!-- layer: G-ANNO-TEXT -->
<g fill="none" stroke="#404040" stroke-width=".27">
<path d="M68.5 65.9v21.3M63.9 116.5v10.8M123.9 116.5v10.8M127.3 116.5v10.8M129.1 116.5v10.8M154.1 116.5v10.8M230.6 116.5v10.8M233.5 116.5v10.8M235.3 116.5v10.8M260 116.5v10.8M320.1 116.5v10.8M324.9 116.5v10.8"/>
<path d="M326.8 116.5v10.8M61.9 125.3h64M125.3 125.3h11.9M152.1 125.3h80.4M231.6 125.3h11.8M258.1 125.3h63.9M323 125.3h11.8M422.8 127.5v22M428.7 137.6h15.3M430.7 135.7v9.9M442 135.7v9.9M408.5 149.8v18.6"/>
<path d="M411 159.3h33M412.9 157.3v8M442 157.3v8M35 171.9h9.3M37 169.8v42.8M414.6 172.2v15.5M417.5 179.1h26.5M419.4 177.1v7.1M442 177.1v7.1M427.4 190.4v21.1M432.4 199.3v8.5M442 199.3v8.5"/>
<path d="M35 210.7h9.3M42.9 219.2h80.3M44.9 211.4v9.9M121.2 211.4v9.9M122.2 219.2h12M124.3 211.4v9.9M126 211.4v9.9M152.2 219.2h80.4M154.1 211.4v9.9M230.6 211.4v9.9M231.1 219.2h10.6M233.5 211.4v9.9"/>
<path d="M234.5 211.4v9.9M258.1 219.2h83.7M260 211.4v9.9M339.8 211.4v9.9M340.8 219.2h11.8M342.7 211.4v9.9M344.6 211.4v9.9M427.2 217.2v15.5M430.5 201.3h13.5M410.6 234.7v18.4M413.8 239.3v8.1M430.5 222.5h13.5"/>
<path d="M432.5 220.5v8.3M442 220.5v8.3M442 239.3v8.1M408.6 251.2h5.9M408.6 244.9h5.9M411.9 241.2h32.1M275.4 279h15M288.3 277v17M406.6 269.5h9.1M408.6 267.5v34.7M412.2 264.1h36.9M414.2 262v8.9"/>
<path d="M439.9 274.3h20.8M447.1 262v8.9M29.9 292.6v15.4M274.9 292.6v15.4M275.4 292h15M27.9 306.1h248.9M406.6 300.1h9.1M409.5 328.6h6.5M411.5 326.7v42.8M414.3 326.3h32.7M416.4 324.3v3.9M444.9 324.3v3.9"/>
<path d="M245.5 355.5h49.5M275 342.4h20M292.9 340.4v45.1M335.5 348.9h26.5M409.5 367.4h6.5M412.2 376.8h36.9M414.2 371.4v7.3M447.1 371.4v7.3M245.5 383.4h49.5"/>
</g>
<!-- layer: 0 -->
<g fill="none" stroke="#404040" stroke-width=".27">
<path d="M67.2 85.9l2.5 2.5M67.2 85.2l2.5 2.6M65.2 124l-2.5 2.5M125.2 124l-2.5 2.5M128.6 124l-2.6 2.5M130.4 124l-2.5 2.5M155.4 124l-2.6 2.5M231.8 124l-2.5 2.5M234.8 124l-2.6 2.5M236.5 124l-2.4 2.5M261.3 124l-2.5 2.5M321.2 124l-2.4 2.5"/>
<path d="M326.2 124l-2.4 2.5M328 124l-2.4 2.5M431.9 136.4l-2.5 2.4M443.3 136.4l-2.6 2.4M414.2 158l-2.5 2.6M421.6 148.2l2.5 2.6M421.6 141.8l2.5 2.5M443.3 158l-2.6 2.6M35.7 170.6l2.6 2.5M407.2 167.2l2.4 2.4M407.2 162.1l2.4 2.5M420.7 177.8l-2.4 2.6"/>
<path d="M443.3 177.8l-2.6 2.6M413.3 186.5l2.6 2.5M35.7 209.5l2.6 2.5M46.2 218.1l-2.6 2.4M122.5 218.1l-2.4 2.4M125.5 218.1l-2.5 2.4M127.3 218.1l-2.5 2.4M155.4 218.1l-2.4 2.4M231.8 218.1l-2.5 2.4M234.8 218.1l-2.5 2.4M235.8 218.1l-2.6 2.4M261.3 218.1l-2.4 2.4"/>
<path d="M341.1 218.1l-2.6 2.4M344 218.1l-2.4 2.4M345.8 218.1l-2.5 2.4M426.1 210.3l2.5 2.5M426.1 204.1l2.5 2.6M433.6 200.1l-2.4 2.5M443.3 200.1l-2.6 2.5M425.9 231.4l2.4 2.6M433.8 221.3l-2.6 2.5M443.3 221.3l-2.6 2.5M409.4 250l2.5 2.4M409.4 243.7l2.5 2.5"/>
<path d="M415.1 240.1l-2.5 2.4M443.3 240.1l-2.6 2.4M287.1 277.8l2.5 2.5M407.3 268.3l2.6 2.4M415.5 262.8l-2.6 2.5M441.1 273.1l-2.5 2.5M446.5 273.1l-2.6 2.5M448.4 262.8l-2.6 2.5M287.1 290.7l2.5 2.6M407.3 298.9l2.6 2.5M31.2 304.8l-2.6 2.4M276 304.8l-2.4 2.4"/>
<path d="M410.3 327.3l2.4 2.5M417.5 325l-2.4 2.6M446.2 325l-2.5 2.6M291.6 354.2l2.6 2.4M291.6 341.2l2.6 2.5M336.7 347.8l-2.5 2.4M349.7 347.8l-2.6 2.4M410.3 366.3l2.4 2.4M415.5 375.6l-2.6 2.4M448.4 375.6l-2.6 2.4M291.6 382.2l2.6 2.5"/>
</g>
<text font-size="13.4" fill="#404040" x="539.2" y="381">A751</text>
<g font-size="5" fill="#404040">
<text x="536.5" y="175.9">MOBILE METOD</text>
<text x="538.5" y="181.9">PER LAVELLO</text>
</g>
<g font-size="3.5" fill="#404040">
<text x="67.4" y="73.9" transform="rotate(-90 67.4 73.9)">Ø0,6</text>
<text x="92" y="124.6">60</text>
<text x="131.9" y="124.1">1,8</text>
<text x="188.9" y="124.1">76,4</text>
<text x="238.1" y="124.1">1,8</text>
<text x="288.1" y="124.6">60</text>
<text x="329.5" y="124.1">1,8</text>
<text x="421.7" y="137.6" transform="rotate(-90 421.7 137.6)">Ø0,65</text>
<text x="432.9" y="136.6">1,13</text>
<text x="407.3" y="157.9" transform="rotate(-90 407.3 157.9)">Ø0,5</text>
<text x="425.1" y="158.1">2,9</text>
<text x="427.4" y="178">2,25</text>
<text x="413.4" y="182.3" transform="rotate(-90 413.4 182.3)">Ø0,59</text>
<text x="35.9" y="194.7" transform="rotate(-90 35.9 194.7)">38,8</text>
<text x="426.3" y="199.9" transform="rotate(-90 426.3 199.9)">Ø0,61</text>
<text x="433.8" y="200.2">0,96</text>
<text x="79.7" y="218.2">76,4</text>
<text x="128.8" y="218.2">1,8</text>
<text x="188.9" y="218.2">76,4</text>
<text x="239.8" y="218.7">1</text>
<text x="296.5" y="218.2">79,7</text>
<text x="347.3" y="218.2">1,8</text>
<text x="433.9" y="221.4">0,95</text>
<text x="426" y="227.2" transform="rotate(-90 426 227.2)">Ø0,67</text>
<text x="409.5" y="242" transform="rotate(-90 409.5 242)">0,62</text>
<text x="424.7" y="240.2">2,81</text>
<text x="427.3" y="262.9">3,29</text>
<text x="450.7" y="273.2">Ø0,53</text>
<text x="287.2" y="288.1" transform="rotate(-90 287.2 288.1)">1,3</text>
<text x="407.5" y="288.2" transform="rotate(-90 407.5 288.2)">3,07</text>
<text x="149" y="305">24,5</text>
<text x="427.3" y="325.1">2,87</text>
<text x="353.9" y="347.9">Ø1,3</text>
<text x="291.8" y="351.4" transform="rotate(-90 291.8 351.4)">1,3</text>
<text x="410.4" y="351.4" transform="rotate(-90 410.4 351.4)">3,89</text>
<text x="291.8" y="371.9" transform="rotate(-90 291.8 371.9)">2,8</text>
<text x="427.3" y="375.7">3,29</text>
</g>
<g font-size="2.5" fill="#404040">
<text x="47.2" y="15.6">1</text>
<text x="101.9" y="15.6">2</text>
<text x="151.8" y="15.6">3</text>
<text x="201.9" y="15.6">4</text>
<text x="251.9" y="15.6">5</text>
<text x="301.8" y="15.6">6</text>
<text x="351.7" y="15.6">7</text>
<text x="401.8" y="15.6">8</text>
<text x="451.7" y="15.6">9</text>
<text x="501.1" y="15.6">10</text>
<text x="551" y="15.6">11</text>
<text x="18.7" y="29.1">A</text>
<text x="581.5" y="29.1">A</text>
<text x="18.7" y="79.1">B</text>
<text x="581.5" y="79.1">B</text>
<text x="18.7" y="129.2">C</text>
<text x="581.5" y="129.2">C</text>
<text x="531" y="144.2">POLITECNICO DI MILANO</text>
<text x="531.2" y="147.1">SCUOLA DEL DESIGN</text>
<text x="531.2" y="150.1">C.L. DESIGN DEGLI INTERNI</text>
<text x="531.3" y="154">PROGETTO:</text>
<text x="18.7" y="179.1">D</text>
<text x="581.3" y="179.1">D</text>
<text x="531.3" y="204">CORSO:</text>
<text x="541.7" y="208.8">STRUMENTI E METODI</text>
<text x="545.4" y="211.9">DEL PROGETTO</text>
<text x="531.3" y="220.6">DOCENTE:</text>
<text x="543.9" y="227.1">MARCO FERRARA</text>
<text x="18.7" y="229.1">E</text>
<text x="581.5" y="229.1">E</text>
<text x="531.3" y="237.3">STUDENTI:</text>
<text x="543.5" y="246.8">GIORGIA CAPASSO</text>
<text x="531.3" y="254">OGGETTO:</text>
<text x="548.8" y="260.1">602.055.22</text>
<text x="531.3" y="270.7">NOTE:</text>
<text x="18.9" y="279.2">F</text>
<text x="540.8" y="277.1">MATERIALE: LAMINATO</text>
<text x="581.5" y="279.2">F</text>
<text x="531.3" y="287.3">NOME FILE:</text>
<text x="542" y="293">METOD 602.055.22.dwg</text>
<text x="531.2" y="304.6">VERS</text>
<text x="570.8" y="304.6">DATA</text>
<text x="18.6" y="329.1">G</text>
<text x="564.8" y="329.6">2017.06.26</text>
<text x="581.3" y="329.1">G</text>
<text x="564.8" y="334.5">2017.06.12</text>
<text x="564.8" y="339.6">2017.06.05</text>
<text x="564.8" y="344.6">2017.05.29</text>
<text x="531.3" y="349.5">A</text>
<text x="564.8" y="349.5">2017.05.22</text>
<text x="531.3" y="354.1">TAVOLA NO.:</text>
<text x="567.5" y="354.1">1 DI</text>
<text x="574.6" y="354.1">4</text>
<text x="18.7" y="379.1">H</text>
<text x="581.5" y="379.1">H</text>
<text x="531.2" y="399.6">REV:</text>
<text x="531.3" y="396.6">DATA:</text>
<text x="541.2" y="399.6">A</text>
<text x="541.2" y="396.5">2017/07/16</text>
<text x="556.2" y="396.6">SCALA: 1:10- 1:1</text>
<text x="556.2" y="399.6">FORMATO:</text>
<text x="572.6" y="399.6">A2</text>
<text x="16.1" y="403.5" transform="rotate(-90 16.1 403.5)">DIRECTORY: C:\USERS\GIORGIA\DESKTOP\MO-D_4_CUCINA\METOD 602.055.22.DWG | PLOTTED ON: 2017.04.11 | BY USER: 869709</text>
<text x="45.3" y="406.7">1</text>
<text x="101.8" y="406.7">2</text>
<text x="151.8" y="406.7">3</text>
<text x="201.7" y="406.7">4</text>
<text x="251.8" y="406.7">5</text>
<text x="301.8" y="406.7">6</text>
<text x="351.7" y="406.7">7</text>
<text x="401.8" y="406.7">8</text>
<text x="451.7" y="406.7">9</text>
<text x="501.1" y="406.7">10</text>
<text x="527.9" y="405.8">0</text>
<text x="537.9" y="405.8">10cm</text>
<text x="552.9" y="405.8">25cm</text>
<text x="570.8" y="405.8">50cm</text>
<text x="527.9" y="409">0</text>
<text x="537.9" y="409">10mm</text>
<text x="552.9" y="409">25mm</text>
<text x="569.9" y="409">50mm</text>
</g>
</svg>
